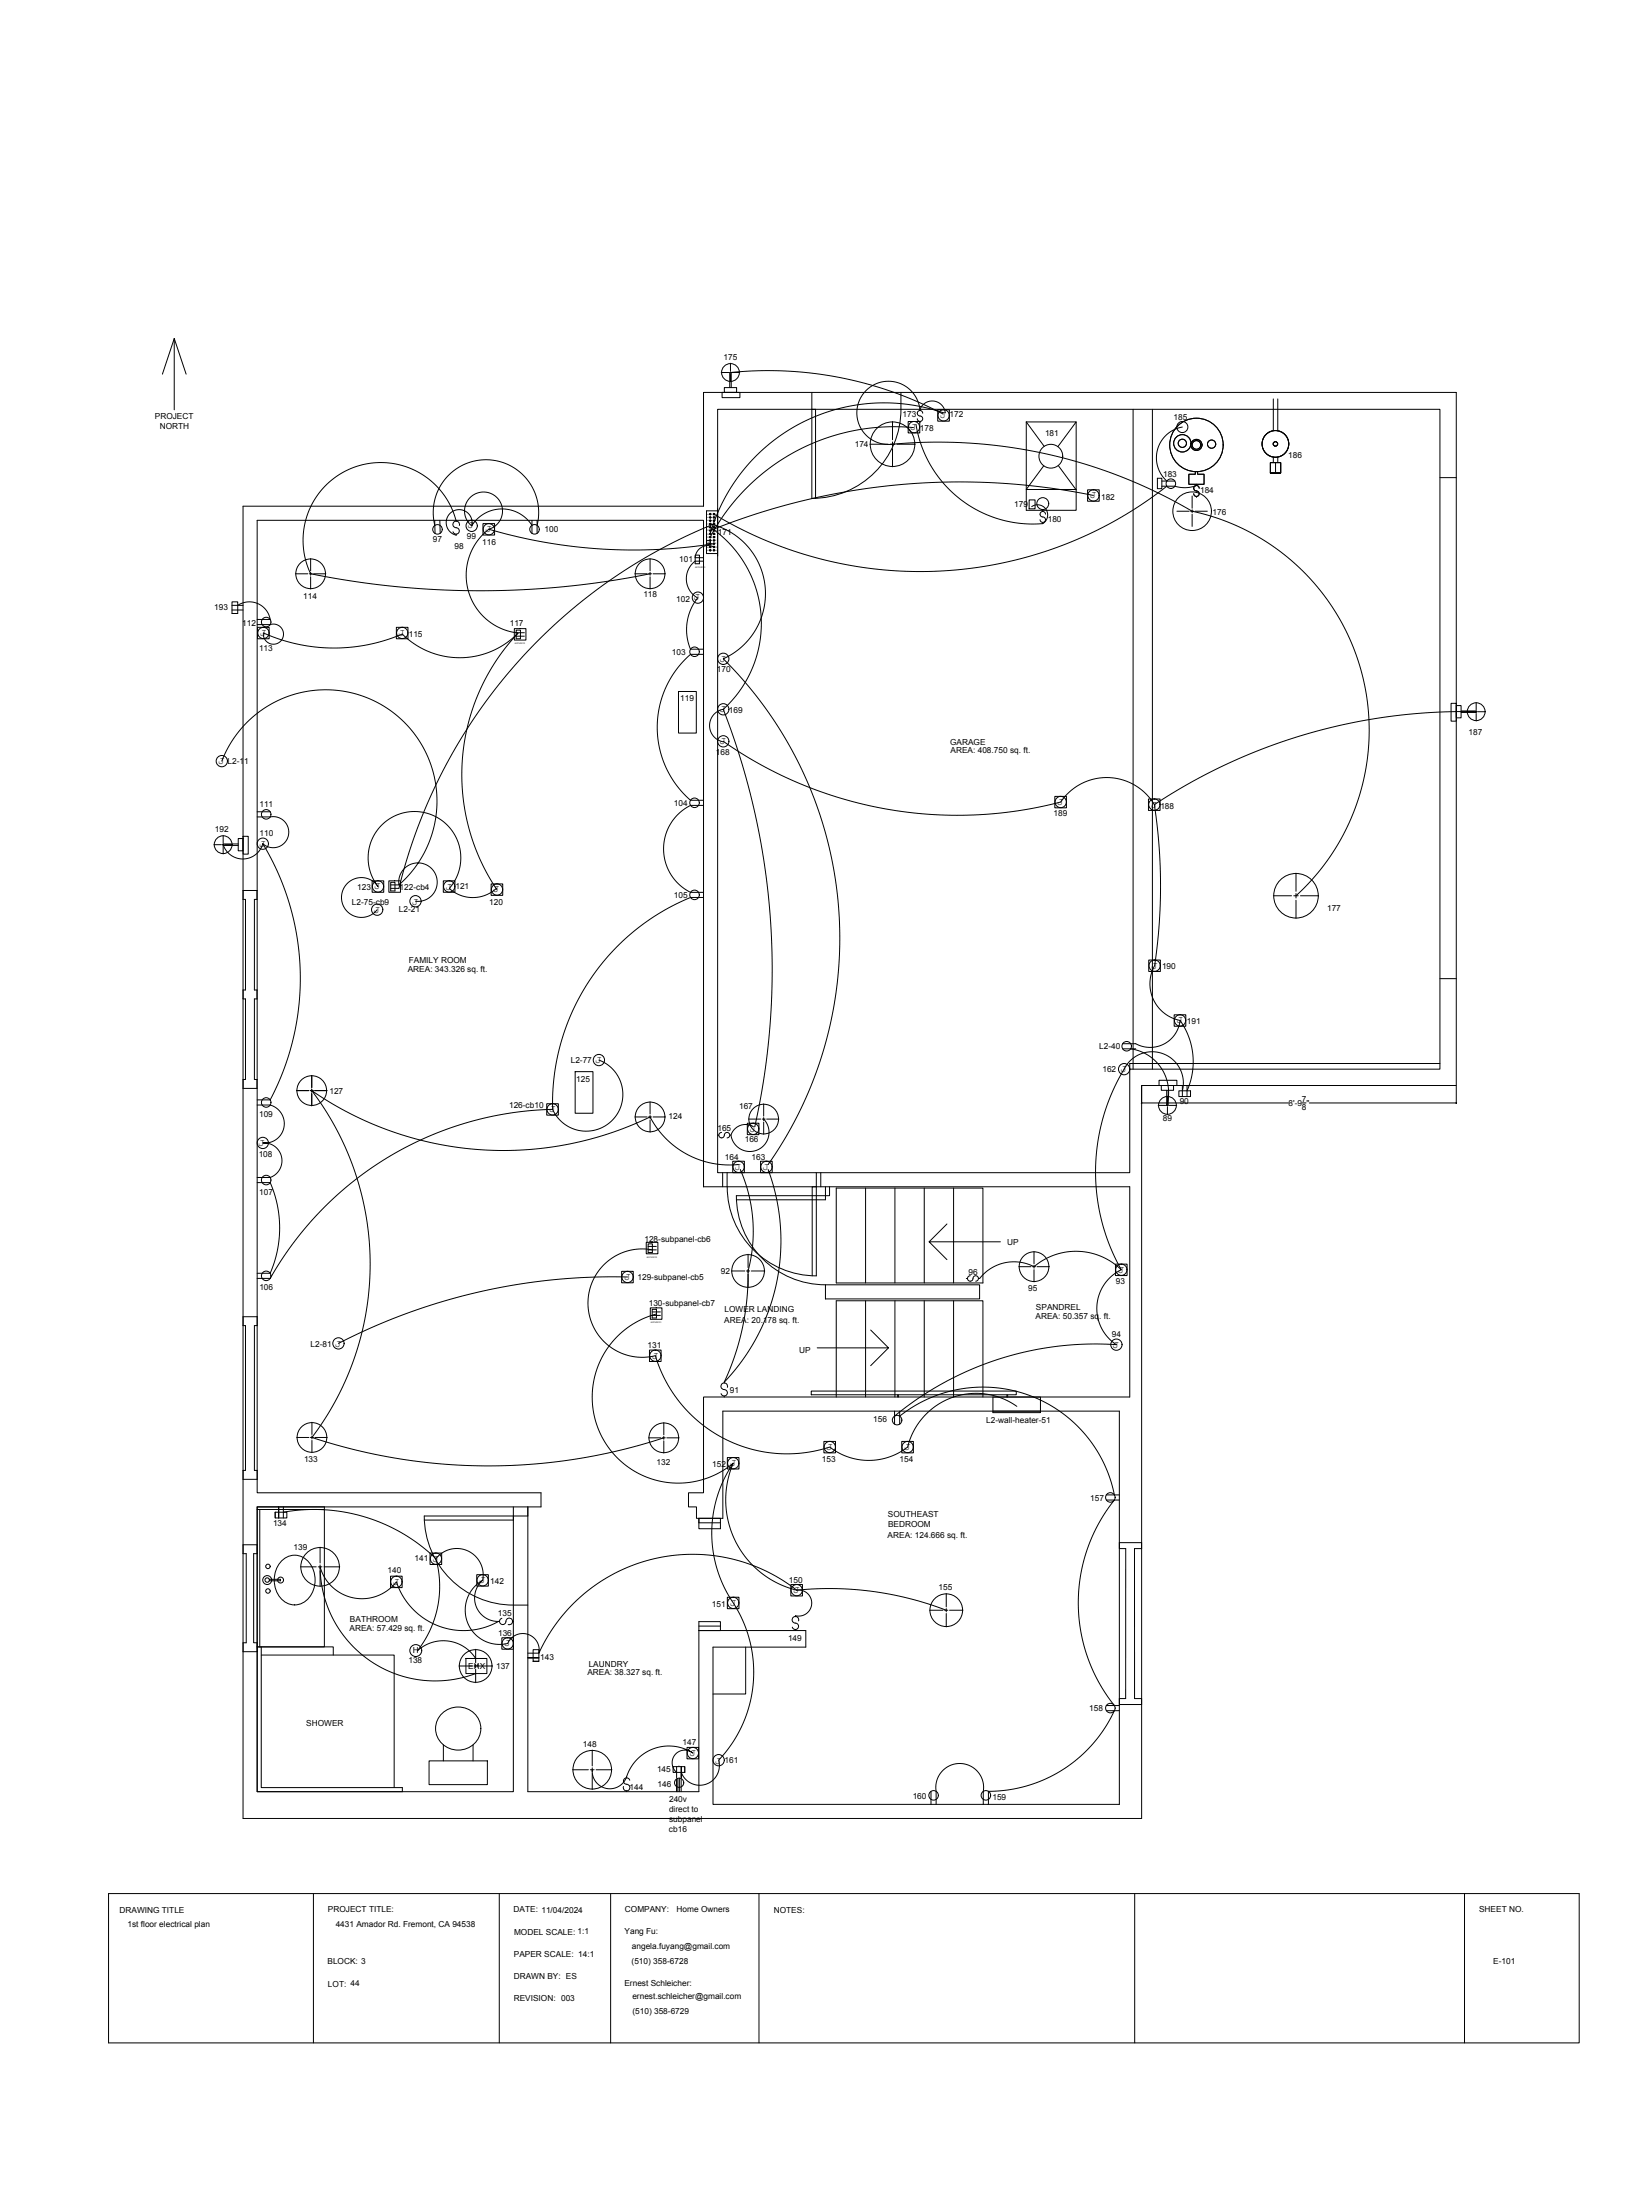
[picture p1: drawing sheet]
<svg xmlns="http://www.w3.org/2000/svg" width="914mm" height="1219mm" viewBox="0 0 914 1219" stroke-linecap="round" stroke-linejoin="round" font-family="sans-serif">
<!-- layer: A101-Floorplan-1st-floor -->
<g fill="none" stroke="#000" stroke-width=".55">
<path d="M450 217v59a49 49 0 0 0 49-49v-10M450 227h2v49M569 234v49h27v-49M569 234h27l-10 14M569 234l10 13M628 227v366M639 227v366M706 221v18M708 221v18M578 258l-9 13h27M586 258l10 13M704 256h6v6h-6h6v-6h-6v6z"/>
<path d="M706 253v3M707 256v6M708 253v3M641 265h3v6h-3zM662 261v2h-3v5h8v-5h-3v-2M663 268v1M663 275v1M665 271a1.6 1.6 0 0 0-2-2 1.6 1.6 0 0 0-2 2 1.6 1.6 0 0 0 3 1 1.5 1.5 0 0 1 0 3 1.5 1.5 0 0 1-2-1M798 265h9M135 281h255v-64h417v385h-174v406h-498zM392 299h2v2h-2zM393 285h1"/>
<path d="M393 287h1M393 289h1M393 290h1M393 292h1M393 294h1M393 296h1M393 298h1M393 299h1M394 285h.1M394 286v1M394 288v1M394 290v1"/>
<path d="M394 292v1M394 294h.1M394 295v1M394 297v1M394 299v1M395 285h1M395 287h1M395 289h1M395 290h1M395 292h1M395 294h1M395 296h1"/>
<path d="M395 298h1M395 299h1M396 285h.1M396 286v1M396 288v1M396 290v1M396 292v1M396 294h.1M396 295v1M396 297v1M396 299v1M398 283h-6v24h6"/>
<path d="M398 282v26M393 301h1M393 303h1M393 305h1M394 301v1M394 303v1M394 305h.1M395 301h1M395 303h1M395 305h1M396 301v1M396 303v1"/>
<path d="M396 305h.1M376 383h10v23h-10zM135 498h1v51h-1M135 493h8M142 493v5M143 498h-2v51h2M135 554h1v44h-1M142 549v5M143 554h-2v44h2M798 542h9M142 598v5M319 594h10v23h-10z"/>
<path d="M798 589h-172v61h-228v-423h400v366h-172M135 603h8M390 658v-370h-247v539h157v8h-157v158h141v-158M390 658h236v116h-236v53h-8v8h4v6h15v-59h219v218h-225v-87h52v-9h-60M390 655v3M400 650v8M403 650a52 52 0 0 0 14 43 49 49 0 0 0 35 14v-57M452 658h-2v49M455 650v8M457 658v5h3v-5M463 658h82v53h-82zM480 658v53"/>
<path d="M496 658v53M512 658v53M528 658v53M408 665h49v-2h-49a49 49 0 0 0 49 49M525 678l-10 10M554 688h-39l10 10M457 712h86v8h-86zM135 730h8v5h-2v80h2v5h-8M135 735h1v80h-1M480 721v53M483 737l9 10h-39M496 721v53"/>
<path d="M512 721v53M528 721v53M492 747l-9 10M450 771h113v2h-113zM463 774v-53h82v53M497 773v1M498 773v1M558 773v1M144 837v76M180 837h-37v-2h37v78h-36M293 835v158h94v-94h12v5M135 856h8"/>
<path d="M284 840v2h-49M293 840h-58a49 49 0 0 0 49 50h9M387 841h12v6h-12zM387 841v3h12M620 858h4v83h-4M620 855h13M633 858h-4v83h4M135 861h1v49h-1M143 861h-2v49h2v5h-8M149 875h6v1h-6M156 865a11 11 0 0 1 11-3 11 11 0 0 1 7 9 14 14 0 0 1-11 18 14 14 0 0 1-10-19zM143 913h2v78h78v2h-80z"/>
<path d="M143 913h1M145 917h73v74M145 913h40v4M387 901h12M413 913v26h-18M245 949a12 12 0 0 1 19 1 12 12 0 0 1-5 19 12 12 0 0 1-15-4 12 12 0 0 1 1-16zM620 945h13M238 976h32v13h-32zM246 967v9M262 967v9"/>
<circle cx="582" cy="253" r="7"/>
<circle cx="655" cy="246" r="5"/>
<circle cx="655" cy="246" r="2.3"/>
<circle cx="663" cy="247" r="15"/>
<circle cx="663" cy="247" r="3"/>
<circle cx="663" cy="247" r="2.4"/>
<circle cx="671" cy="246" r="2.3"/>
<circle cx="707" cy="246" r="7"/>
<circle cx="707" cy="246" r="1.2"/>
<circle cx="578" cy="279" r="3"/>
<circle cx="394" cy="298" r=".4"/>
<circle cx="394" cy="292" r=".4"/>
<circle cx="394" cy="299" r=".4"/>
<circle cx="394" cy="290" r=".4"/>
<circle cx="394" cy="294" r=".4"/>
<circle cx="394" cy="289" r=".4"/>
<circle cx="394" cy="287" r=".4"/>
<circle cx="394" cy="285" r=".4"/>
<circle cx="394" cy="296" r=".4"/>
<circle cx="396" cy="292" r=".4"/>
<circle cx="396" cy="299" r=".4"/>
<circle cx="396" cy="296" r=".4"/>
<circle cx="396" cy="298" r=".4"/>
<circle cx="396" cy="294" r=".4"/>
<circle cx="396" cy="285" r=".4"/>
<circle cx="396" cy="290" r=".4"/>
<circle cx="396" cy="287" r=".4"/>
<circle cx="396" cy="289" r=".4"/>
<circle cx="394" cy="303" r=".4"/>
<circle cx="394" cy="301" r=".4"/>
<circle cx="394" cy="305" r=".4"/>
<circle cx="396" cy="303" r=".4"/>
<circle cx="396" cy="305" r=".4"/>
<circle cx="396" cy="301" r=".4"/>
<circle cx="148" cy="876" r="2.5"/>
<circle cx="148" cy="876" r="1.2"/>
<circle cx="148" cy="868" r="1.2"/>
<circle cx="155" cy="876" r="1.6"/>
<circle cx="148" cy="882" r="1.2"/>
</g>
<!-- layer: E101-Electrical-1st-floor -->
<g fill="none" stroke="#000" stroke-width=".55">
<path d="M400 206h4M400 217h10v3h-10zM401 215h7v2h-7zM405 206a207 207 0 0 1 118 23M405 201v4M405 206v1M405 207v5M405 206v9M405 206h-1v9M406 206h4M495 234v10M503 234h7v6h-7z"/>
<path d="M506 237a115 115 0 0 0-112 61M508 235a66 66 0 0 0 70 55M510 234h.1M511 229a1.6 1.6 0 0 0-1-1 1.6 1.6 0 0 0-2 2 1.6 1.6 0 0 0 2 1 1.5 1.5 0 0 1 1 2 1.6 1.6 0 0 1-3-1M520 227h6v6h-6zM523 229a100 100 0 0 0-129 67M524 229a7 7 0 0 0-7-7 7 7 0 0 0-7 5 18 18 0 0 0-19-16 18 18 0 0 0-16 20 18 18 0 0 0 20 15 278 278 0 0 1 166 37 124 124 0 0 1 57 213M655 237a17 17 0 0 0-13 12 17 17 0 0 0 5 18M482 246h10M493 246h3M495 245v2M495 249v10"/>
<path d="M497 246h10M570 277h4v5h-4zM603 271h6v7h-6zM606 275a369 369 0 0 0-212 19M644 267h7M647 269a221 221 0 0 1-251 16M661 275v7M662 261v2h-3v5h8v-5h-3v-2M663 268v1h-1l-5 1-6-1h-7M663 275v1M665 271a1.6 1.6 0 0 0-2-2 1.6 1.6 0 0 0-2 2 1.6 1.6 0 0 0 3 1 1.5 1.5 0 0 1 0 3 1.5 1.5 0 0 1-2-1M241 288v8"/>
<path d="M244 288v8M253 288v1a43 43 0 0 0-57-30 43 43 0 0 0-24 59 475 475 0 0 0 188 0M255 291a1.9 1.9 0 0 0-2-2 1.9 1.9 0 0 0-2 2 1.9 1.9 0 0 0 2 2 1.8 1.8 0 0 1 1 2 1.8 1.8 0 0 1-3 0M261 291a11 11 0 0 1 0-16 11 11 0 0 1 16 3 11 11 0 0 1-6 15M268 290h6v7h-6zM271 293a285 285 0 0 0 125 8M271 293a32 32 0 0 0-11 34 32 32 0 0 0 27 24M295 291a20 20 0 0 0-34 0 7 7 0 0 0-5-8 7 7 0 0 0-9 5 7 7 0 0 0 6 9v-1M295 288v8M298 291a29 29 0 0 0-29-36 29 29 0 0 0-28 36M298 288v8M394 290a40 40 0 0 1 30 35 40 40 0 0 1-23 40 218 218 0 0 1 25 280"/>
<path d="M394 292a64 64 0 0 1 7 101M396 290a292 292 0 0 0-175 202h-4M572 281a6 6 0 0 1 8 1 6 6 0 0 1-2 8M578 283h.1M578 290h.1M579 285a1.6 1.6 0 0 0-1-1 1.6 1.6 0 0 0-2 1 1.6 1.6 0 0 0 2 2 1.5 1.5 0 0 1 1 2 1.6 1.6 0 0 1-3-1M652 283h7M660 283h1M661 282v2M661 285v7M662 283h7M164 318h6"/>
<path d="M171 318h2M172 310v6M172 317v2M172 320v6M174 318h7M352 318h7M359 318h2M360 310v6M360 317v2M360 320v6M362 318h7M385 308h3v4h-3z"/>
<path d="M390 311h-5a12 12 0 0 0 1 20M396 303a7 7 0 0 0-11 6h5M129 334h3v6h-3zM129 335h6M129 338h6M132 335a12 12 0 0 1 18 8h-7M387 331a28 28 0 0 0-4 29h7M143 346h7a6 6 0 0 1 7 4 6 6 0 0 1-5 7 6 6 0 0 1-6-6 96 96 0 0 0 77 0 45 45 0 0 0 64 0 114 114 0 0 0-12 142M143 348h6v6h-6zM220 348h6v6h-6zM285 348h6v7h-6zM286 349h2v5h-2z"/>
<path d="M286 351h5M286 353h5M390 363h-7a54 54 0 0 0 0 80h7M804 390h3v10h-3zM807 391h3v7h-3zM810 394h8v1M810 395h8M813 394h4M818 394h1a311 311 0 0 0-179 52 286 286 0 0 1-1 90 21 21 0 0 0 15 30M818 389v4M818 395v5M819 394h4"/>
<path d="M401 411a9 9 0 0 1-8-9 9 9 0 0 1 8-9 397 397 0 0 1 17 231M401 411a226 226 0 0 0 187 33 31 31 0 0 1 52 2M123 422a62 62 0 0 1 93-29 62 62 0 0 1 5 97 11 11 0 0 1 10-12 11 11 0 0 1 11 11 11 11 0 0 1-12 10M143 453h7a9 9 0 0 1 10 10 9 9 0 0 1-14 5M143 450h7M390 446h-7a27 27 0 0 0-15 24 27 27 0 0 0 15 25h7M585 441h6v7h-6zM636 443h7v6h-7zM119 468h4M123 468h1M124 463v4M124 469v4"/>
<path d="M125 468h4M132 465h3v7h-3zM132 468h-8v1h8M135 463h3v10h-3zM146 468a11 11 0 0 1-11 8 11 11 0 0 1-11-8M146 468a144 144 0 0 1 4 142h-7M206 488h7v6h-7zM215 488h7v6h-7zM217 489h2v5h-2zM217 490h4M246 488h6v6h-6zM272 490h7v6h-7z"/>
<path d="M275 492a19 19 0 0 1-26 0 26 26 0 0 0-1-35 26 26 0 0 0-35-1 26 26 0 0 0-4 35 11 11 0 0 0-16-2 11 11 0 0 0 0 16 11 11 0 0 0 16-1M390 497a24 24 0 0 0-16 4 123 123 0 0 0-68 114M706 496h10M717 496h2M718 484v10M718 495v3M718 499v10M721 496h10M637 532h6v6h-6zM651 562h6v7h-6zM654 566a40 40 0 0 1 4 39M654 566a17 17 0 0 1-25 12h-7"/>
<path d="M173 596v7M332 587a20 20 0 0 1 8 33 20 20 0 0 1-34-5M627 581a24 24 0 0 1 20 32v-9M629 581h-7M642 599h10v3h-10zM143 612h7a11 11 0 0 1 7 13 11 11 0 0 1-11 8 10 10 0 0 1 10 8 10 10 0 0 1-6 12h-7M164 604h7M172 604h2M173 604v1M173 606v7M174 604h7M303 612h6v6h-6z"/>
<path d="M306 615a185 185 0 0 0-156 93h-7M352 619h7M359 619h2M360 611v6M360 618v2M362 619h7M423 612v7M423 619v2M642 613h4M644 602h6v2h-6zM647 607v5M647 612v1"/>
<path d="M647 614v4M647 604v9h-1M648 613h4M653 605h7v3h-7zM655 605a17 17 0 0 0-12-21 17 17 0 0 0-21 10 110 110 0 0 0-1 110M655 602v6M658 602v6M360 621v6M398 629h.1M400 628a1.5 1.5 0 0 0-2 1 1.5 1.5 0 0 0 2 2M400 631l1-1a1.7 1.7 0 0 1 1-2 1.7 1.7 0 0 1 2 2l-1 1M404 629h1"/>
<path d="M414 622h7v7h-7zM415 620h7M422 620h2M423 620a11 11 0 0 1-3 17 11 11 0 0 1-15-8 8 8 0 0 1 12-5M423 622v7M425 620h7M143 655h7a63 63 0 0 1 0 51h-7M406 644h7v6h-7zM409 645a50 50 0 0 1-49-26 187 187 0 0 1-187-15 159 159 0 0 1 0 193 311 311 0 0 0 195 0M410 648a85 85 0 0 1 5 56 141 141 0 0 1-14 62M421 644h7v6h-7zM426 648a113 113 0 0 1-25 118"/>
<path d="M358 688h7v7h-7zM359 689h3v5h-3zM359 691h5M359 693h5M362 693a30 30 0 0 0-36 30 30 30 0 0 0 37 28 76 76 0 0 0 97 51 35 35 0 0 0 43 0 39 39 0 0 1 61-23M415 695v8M573 694v6M344 705h7v6h-7zM348 708a331 331 0 0 0-160 36M405 704h8M414 704h1M415 703v2"/>
<path d="M415 706v8M416 704h8M536 709h.1M538 707a1.5 1.5 0 0 0-2 2 1.5 1.5 0 0 0 2 1M538 710l1-1a1.7 1.7 0 0 1 1-2 1.7 1.7 0 0 1 2 2l-1 1M542 709h1a24 24 0 0 1 30-7 36 36 0 0 1 48 2 24 24 0 0 0-2 41 175 175 0 0 0-123 40M565 702h6M572 702h2M573 701v2M573 704v6M575 702h6M618 701h7v6h-7z"/>
<path d="M360 725h7v6h-7zM361 726h3v4h-3zM361 727h5M361 729h5M364 728a48 48 0 0 0-30 68 48 48 0 0 0 72 15 70 70 0 0 0 2 80 71 71 0 0 1-10 84 11 11 0 0 1-7 14 11 11 0 0 1-13-7M360 748h6v7h-6zM401 766h.1M401 774h.1M403 769a1.9 1.9 0 0 0-2-3 1.9 1.9 0 0 0-2 3 1.9 1.9 0 0 0 3 1 1.8 1.8 0 0 1 1 3 1.8 1.8 0 0 1-3-1M550 774h27v9h-27zM164 797h7M172 797h2"/>
<path d="M173 788v7M173 796v1M173 798v7M175 797h6M359 797h7M367 797h2M368 788v7M368 796v2M368 798v7M370 797h6M457 799h6v6h-6zM496 782v7"/>
<path d="M499 785a74 74 0 0 1 119 43M499 782v7M500 799h6v6h-6zM550 782h27M403 808h7v6h-7zM406 811a52 52 0 0 0 36 70M153 838h6v3h-6zM153 838v3M154 835v6v-6M157 838a97 97 0 0 1 85 26 15 15 0 0 1 17-5 15 15 0 0 1 8 17M157 835v6M613 828h7"/>
<path d="M613 831h7M618 831a91 91 0 0 0 0 114M177 857v9M166 868h9M176 868h2M177 867v2M177 870v9M180 868h8M216 873h7v7h-7zM238 861h7v6h-7zM242 864a58 58 0 0 1-11 51 21 21 0 0 1 33 4M264 873h7v6h-7z"/>
<path d="M267 876a19 19 0 0 0-8 23 19 19 0 0 0 22 12 9 9 0 0 1 11-5 9 9 0 0 1 7 10 94 94 0 0 1 143-35M267 876a13 13 0 0 0-3 14 13 13 0 0 0 12 9M438 878h7v6h-7zM276 899a39 39 0 0 1-56-22 24 24 0 0 1-24 9 24 24 0 0 1-19-18 64 64 0 0 0 87 59M276 899h1M278 897a1.8 1.8 0 0 0-1 2 1.8 1.8 0 0 0 2 1 1.8 1.8 0 0 0 1-2 1.8 1.8 0 0 1 3-1 1.8 1.8 0 0 1 1 2 1.8 1.8 0 0 1-2 1M284 899h.1M403 885h7v7h-7zM442 881a181 181 0 0 1 82 11M442 881a7 7 0 0 1 8 8 7 7 0 0 1-9 6v1M443 898a1.9 1.9 0 0 0-2-2 1.9 1.9 0 0 0-2 2 1.9 1.9 0 0 0 2 2 1.8 1.8 0 0 1 1 3 1.8 1.8 0 0 1-3-1M515 892h8"/>
<path d="M523 892h2M524 883v8M524 891v2M524 894v8M526 892h8M258 919h12v8h-12zM264 914v7M278 908h7v6h-7zM293 919h6h-6M293 916h6M295 914h4v7h-4zM441 903v1"/>
<path d="M254 923h8M263 923h1M264 922v2M264 925v8M265 923h8M295 921h4M613 945h7M613 948h7M618 948a77 77 0 0 1-70 45v7M328 970v9M328 980v2M373 979h6v3h-6z"/>
<path d="M375 979v6M376 979h.1M379 979v3M381 968h6v7h-6zM317 981h9M327 981h2M328 981a10 10 0 0 0 8 10 10 10 0 0 0 11-6M328 983v9M330 981h9M347 985h.1M347 992v1M349 987a1.8 1.8 0 0 0-2-2 1.8 1.8 0 0 0-1 3 1.8 1.8 0 0 0 2 1 1.8 1.8 0 0 1 1 2 1.8 1.8 0 0 1-2 1 1.8 1.8 0 0 1-1-2"/>
<path d="M375 986v7M375 982a7 7 0 0 1-1-10 7 7 0 0 1 10 0 25 25 0 0 0-37 13M376 986v7M376 985v8M377 986v7M378 985v-6v6M516 993v7M519 1000v-7a13 13 0 0 1 13-16 13 13 0 0 1 13 16v7"/>
<circle cx="405" cy="206" r="5"/>
<circle cx="507" cy="237" r="3"/>
<circle cx="523" cy="230" r="3"/>
<circle cx="655" cy="237" r="3"/>
<circle cx="495" cy="246" r="12"/>
<circle cx="655" cy="246" r="5"/>
<circle cx="655" cy="246" r="2.3"/>
<circle cx="663" cy="247" r="15"/>
<circle cx="663" cy="247" r="3"/>
<circle cx="663" cy="247" r="2.4"/>
<circle cx="671" cy="246" r="2.3"/>
<circle cx="707" cy="246" r="7"/>
<circle cx="707" cy="246" r="1.2"/>
<circle cx="606" cy="275" r="3"/>
<circle cx="649" cy="268" r="2.6"/>
<circle cx="242" cy="293" r="2.6"/>
<circle cx="261" cy="291" r="3"/>
<circle cx="271" cy="293" r="3"/>
<circle cx="296" cy="293" r="2.6"/>
<circle cx="661" cy="283" r="11"/>
<circle cx="172" cy="318" r="8"/>
<circle cx="360" cy="318" r="8"/>
<circle cx="387" cy="331" r="3"/>
<circle cx="146" cy="351" r="3"/>
<circle cx="148" cy="345" r="2.6"/>
<circle cx="223" cy="351" r="3"/>
<circle cx="385" cy="361" r="2.6"/>
<circle cx="401" cy="365" r="3"/>
<circle cx="401" cy="393" r="3"/>
<circle cx="818" cy="394" r="5"/>
<circle cx="401" cy="411" r="3"/>
<circle cx="123" cy="422" r="3"/>
<circle cx="148" cy="451" r="2.6"/>
<circle cx="385" cy="445" r="2.6"/>
<circle cx="588" cy="444" r="3"/>
<circle cx="640" cy="446" r="3"/>
<circle cx="124" cy="468" r="5"/>
<circle cx="146" cy="468" r="3"/>
<circle cx="209" cy="491" r="3"/>
<circle cx="230" cy="499" r="3"/>
<circle cx="249" cy="491" r="3"/>
<circle cx="275" cy="493" r="3"/>
<circle cx="385" cy="496" r="2.6"/>
<circle cx="718" cy="496" r="12"/>
<circle cx="209" cy="504" r="3"/>
<circle cx="640" cy="535" r="3"/>
<circle cx="624" cy="580" r="2.6"/>
<circle cx="654" cy="566" r="3"/>
<circle cx="332" cy="587" r="3"/>
<circle cx="623" cy="593" r="3"/>
<circle cx="148" cy="611" r="2.6"/>
<circle cx="173" cy="604" r="8"/>
<circle cx="306" cy="615" r="3"/>
<circle cx="360" cy="619" r="8"/>
<circle cx="647" cy="613" r="5"/>
<circle cx="146" cy="633" r="3"/>
<circle cx="417" cy="626" r="3"/>
<circle cx="423" cy="620" r="8"/>
<circle cx="148" cy="654" r="2.6"/>
<circle cx="409" cy="647" r="3"/>
<circle cx="425" cy="647" r="3"/>
<circle cx="148" cy="707" r="2.6"/>
<circle cx="348" cy="708" r="3"/>
<circle cx="415" cy="704" r="9"/>
<circle cx="573" cy="702" r="8"/>
<circle cx="621" cy="704" r="3"/>
<circle cx="188" cy="744" r="3"/>
<circle cx="363" cy="751" r="3"/>
<circle cx="619" cy="745" r="3"/>
<circle cx="173" cy="797" r="8"/>
<circle cx="368" cy="797" r="8"/>
<circle cx="497" cy="787" r="2.6"/>
<circle cx="406" cy="811" r="3"/>
<circle cx="460" cy="802" r="3"/>
<circle cx="503" cy="802" r="3"/>
<circle cx="615" cy="830" r="2.6"/>
<circle cx="177" cy="868" r="11"/>
<circle cx="220" cy="877" r="3"/>
<circle cx="242" cy="864" r="3"/>
<circle cx="267" cy="876" r="3"/>
<circle cx="406" cy="888" r="3"/>
<circle cx="442" cy="881" r="3"/>
<circle cx="524" cy="892" r="9"/>
<circle cx="230" cy="915" r="3"/>
<circle cx="281" cy="911" r="3"/>
<circle cx="264" cy="923" r="9"/>
<circle cx="615" cy="947" r="2.6"/>
<circle cx="384" cy="972" r="3"/>
<circle cx="398" cy="975" r="3"/>
<circle cx="328" cy="981" r="11"/>
<circle cx="376" cy="988" r="2.6"/>
<circle cx="517" cy="995" r="2.6"/>
<circle cx="546" cy="995" r="2.6"/>
</g>
<!-- layer: A101-Text -->
<path d="M633 602v10M633 611h81M722 611h2M726 611h81M807 602v10" fill="none" stroke="#000" stroke-width=".55"/>
<!-- layer: 00-page-edge -->
<path d="M97 188v39M90 207l7-19 6 19" fill="none" stroke="#000" stroke-width=".55"/>
<!-- layer: Title Block -->
<path d="M60 1049h815v83h-815zM174 1049v83M277 1049v83M338 1049v83M421 1049v83M629 1049v83M812 1049v83" fill="none" stroke="#000" stroke-width=".55"/>
<!-- layer: 0 -->
<path d="M60 1059h.1M60 1063h.1" fill="none" stroke="#4c4c4c" stroke-width=".55"/>
<!-- layer: Cover-Text-Tables -->
<path d="M265 922v2" fill="none" stroke="#000" stroke-width=".55"/>
<g font-size="5.8">
<text x="521" y="232">J</text>
<text x="504" y="239">J</text>
<text x="604" y="276">J</text>
<text x="259" y="293">J</text>
<text x="269" y="295">J</text>
<text x="384" y="333">J</text>
<text x="144" y="353">J</text>
<text x="221" y="352">J</text>
<text x="399" y="367">J</text>
<text x="399" y="395">J</text>
<text x="399" y="412">J</text>
<text x="121" y="424">J</text>
<text x="586" y="446">J</text>
<text x="638" y="448">J</text>
<text x="144" y="469">J</text>
<text x="207" y="493">J</text>
<text x="247" y="493">J</text>
<text x="273" y="495">J</text>
<text x="228" y="501">J</text>
<text x="207" y="506">J</text>
<text x="638" y="537">J</text>
<text x="652" y="567">J</text>
<text x="330" y="589">J</text>
<text x="621" y="594">J</text>
<text x="304" y="616">J</text>
<text x="415" y="627">J</text>
<text x="143" y="635">J</text>
<text x="407" y="648">J</text>
<text x="423" y="648">J</text>
<text x="620" y="705">J</text>
<text x="346" y="709">J</text>
<text x="185" y="746">J</text>
<text x="617" y="747">J</text>
<text x="361" y="753">J</text>
<text x="458" y="804">J</text>
<text x="501" y="804">J</text>
<text x="404" y="813">J</text>
<text x="240" y="865">J</text>
<text x="218" y="878">J</text>
<text x="266" y="877">J</text>
<text x="440" y="883">J</text>
<text x="404" y="890">J</text>
<text x="279" y="912">J</text>
<text x="382" y="973">J</text>
<text x="396" y="977">J</text>
</g>
<g font-size="4.6">
<text x="401" y="199">175</text>
<text x="86" y="232">PROJECT</text>
<text x="500" y="231">173</text>
<text x="526" y="231">172</text>
<text x="650" y="233">185</text>
<text x="89" y="238">NORTH</text>
<text x="510" y="239">178</text>
<text x="579" y="241">181</text>
<text x="474" y="248">174</text>
<text x="714" y="254">186</text>
<text x="645" y="265">183</text>
<text x="665" y="273">184</text>
<text x="562" y="281">179</text>
<text x="610" y="277">182</text>
<text x="672" y="286">176</text>
<text x="581" y="289">180</text>
<text x="259" y="299">99</text>
<text x="302" y="295">100</text>
<text x="398" y="297">171</text>
<text x="240" y="301">97</text>
<text x="252" y="305">98</text>
<text x="267" y="302">116</text>
<text x="376" y="311">101</text>
<text x="168" y="332">114</text>
<text x="357" y="331">118</text>
<text x="375" y="333">102</text>
<text x="119" y="338">193</text>
<text x="134" y="347">112</text>
<text x="282" y="347">117</text>
<text x="227" y="353">115</text>
<text x="144" y="361">113</text>
<text x="372" y="363">103</text>
<text x="397" y="372">170</text>
<text x="377" y="388">119</text>
<text x="404" y="395">169</text>
<text x="814" y="407">187</text>
<text x="527" y="413">GARAGE</text>
<text x="397" y="418">168</text>
<text x="527" y="417">AREA: 408.750 sq. ft.</text>
<text x="126" y="423">L2-11</text>
<text x="144" y="447">111</text>
<text x="373" y="446">104</text>
<text x="643" y="448">188</text>
<text x="584" y="452">189</text>
<text x="119" y="461">192</text>
<text x="144" y="463">110</text>
<text x="198" y="493">123</text>
<text x="221" y="493">122-cb4</text>
<text x="252" y="493">121</text>
<text x="373" y="498">105</text>
<text x="195" y="501">L2-75-cb9</text>
<text x="271" y="501">120</text>
<text x="221" y="505">L2-21</text>
<text x="735" y="505">177</text>
<text x="227" y="534">FAMILY ROOM</text>
<text x="226" y="538">AREA: 343.326 sq. ft.</text>
<text x="644" y="537">190</text>
<text x="658" y="567">191</text>
<text x="609" y="581">L2-40</text>
<text x="316" y="589">L2-77</text>
<text x="611" y="594">162</text>
<text x="319" y="600">125</text>
<text x="183" y="606">127</text>
<text x="654" y="612">90</text>
<text x="721" y="611">7</text>
<text x="282" y="614">126-cb10</text>
<text x="410" y="615">167</text>
<text x="714" y="613">8'-9 &quot;</text>
<text x="721" y="615">8</text>
<text x="144" y="619">109</text>
<text x="370" y="620">124</text>
<text x="644" y="621">89</text>
<text x="398" y="627">165</text>
<text x="413" y="633">166</text>
<text x="143" y="641">108</text>
<text x="402" y="643">164</text>
<text x="417" y="643">163</text>
<text x="144" y="662">107</text>
<text x="357" y="688">128-subpanel-cb6</text>
<text x="558" y="690">UP</text>
<text x="400" y="706">92</text>
<text x="537" y="706">96</text>
<text x="353" y="709">129-subpanel-cb5</text>
<text x="618" y="712">93</text>
<text x="144" y="715">106</text>
<text x="570" y="715">95</text>
<text x="360" y="724">130-subpanel-cb7</text>
<text x="574" y="726">SPANDREL</text>
<text x="402" y="727">LOWER LANDING</text>
<text x="574" y="731">AREA: 50.357 sq. ft.</text>
<text x="401" y="733">AREA: 20.178 sq. ft.</text>
<text x="616" y="741">94</text>
<text x="172" y="746">L2-81</text>
<text x="359" y="747">131</text>
<text x="443" y="750">UP</text>
<text x="404" y="772">91</text>
<text x="484" y="788">156</text>
<text x="547" y="789">L2-wall-heater-51</text>
<text x="499" y="810">154</text>
<text x="168" y="810">133</text>
<text x="364" y="812">132</text>
<text x="395" y="813">152</text>
<text x="455" y="810">153</text>
<text x="604" y="832">157</text>
<text x="151" y="846">134</text>
<text x="492" y="840">SOUTHEAST</text>
<text x="492" y="846">BEDROOM</text>
<text x="492" y="852">AREA: 124.666 sq. ft.</text>
<text x="163" y="859">139</text>
<text x="230" y="865">141</text>
<text x="215" y="872">140</text>
<text x="272" y="878">142</text>
<text x="437" y="877">150</text>
<text x="520" y="881">155</text>
<text x="395" y="890">151</text>
<text x="194" y="899">BATHROOM</text>
<text x="276" y="896">135</text>
<text x="194" y="904">AREA: 57.429 sq. ft.</text>
<text x="276" y="907">136</text>
<text x="437" y="909">149</text>
<text x="229" y="916">H</text>
<text x="226" y="922">138</text>
<text x="299" y="920">143</text>
<text x="326" y="924">LAUNDRY</text>
<text x="259" y="925">EHX</text>
<text x="275" y="925">137</text>
<text x="326" y="928">AREA: 38.327 sq. ft.</text>
<text x="604" y="948">158</text>
<text x="170" y="956">SHOWER</text>
<text x="323" y="968">148</text>
<text x="378" y="967">147</text>
<text x="402" y="977">161</text>
<text x="364" y="982">145</text>
<text x="349" y="992">144</text>
<text x="364" y="990">146</text>
<text x="371" y="999">240v</text>
<text x="506" y="997">160</text>
<text x="550" y="997">159</text>
<text x="371" y="1004">direct to</text>
<text x="371" y="1010">subpanel</text>
<text x="371" y="1015">cb16</text>
<text x="66" y="1060">DRAWING TITLE</text>
<text x="182" y="1060">PROJECT TITLE:</text>
<text x="285" y="1060">DATE: 11/04/2024</text>
<text x="346" y="1060">COMPANY:</text>
<text x="375" y="1060">Home Owners</text>
<text x="429" y="1060">NOTES:</text>
<text x="820" y="1060">SHEET NO.</text>
<text x="71" y="1068">1st floor electrical plan</text>
<text x="186" y="1068">4431 Amador Rd. Fremont, CA 94538</text>
<text x="285" y="1072">MODEL SCALE: 1:1</text>
<text x="346" y="1072">Yang Fu:</text>
<text x="350" y="1080">angela.fuyang@gmail.com</text>
<text x="285" y="1084">PAPER SCALE: 14:1</text>
<text x="181" y="1089">BLOCK: 3</text>
<text x="350" y="1088">(510) 358-6728</text>
<text x="828" y="1089">E-101</text>
<text x="285" y="1097">DRAWN BY: ES</text>
<text x="182" y="1101">LOT: 44</text>
<text x="346" y="1100">Ernest Schleicher:</text>
<text x="285" y="1109">REVISION: 003</text>
<text x="350" y="1108">ernest.schleicher@gmail.com</text>
<text x="350" y="1116">(510) 358-6729</text>
</g>
<g font-size="1.1">
<text x="392" y="285">nc</text>
<text x="392" y="287">nc</text>
<text x="396" y="285">1</text>
<text x="396" y="287">2</text>
<text x="392" y="293">12</text>
<text x="392" y="289">nc</text>
<text x="392" y="291">11</text>
<text x="396" y="289">3</text>
<text x="396" y="293">5</text>
<text x="396" y="291">4</text>
<text x="392" y="294">13</text>
<text x="392" y="296">14</text>
<text x="392" y="298">15</text>
<text x="396" y="296">6</text>
<text x="396" y="298">7</text>
<text x="396" y="294">nc</text>
<text x="396" y="300">8</text>
<text x="392" y="301">16</text>
<text x="392" y="305">nc</text>
<text x="392" y="303">nc</text>
<text x="396" y="304">10</text>
<text x="396" y="305">nc</text>
<text x="396" y="302">9</text>
<text x="385" y="315">AFCI/GFCI</text>
<text x="285" y="357">AFCI/GFCI</text>
<text x="359" y="697">AFCI/GFCI</text>
<text x="361" y="733">AFCI/GFCI</text>
</g>
</svg>
